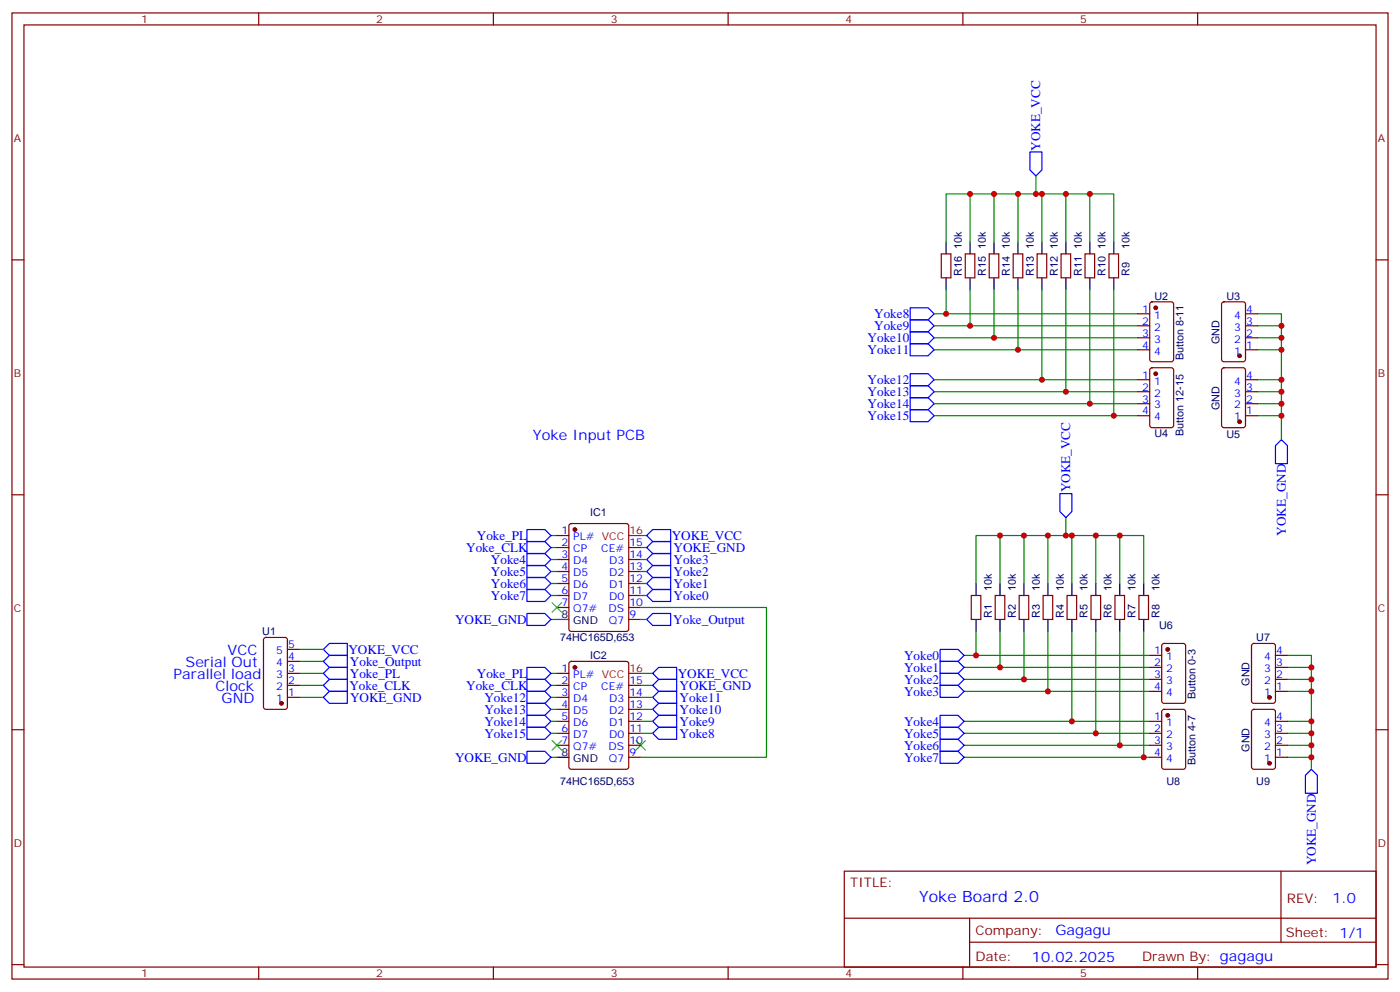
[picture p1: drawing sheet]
<svg xmlns="http://www.w3.org/2000/svg" width="412mm" height="292mm" viewBox="0 0 412 292" stroke-linecap="round" stroke-linejoin="round" font-family="sans-serif">
<g fill="none" stroke="#870000" stroke-width=".35">
<path d="M3.5 3.8h405.4v284.3h-405.4zM7.1 7.3h398.2v277.3h-398.2zM76.2 3.8v3.5M145.3 3.8v3.5M214.5 3.8v3.5M283.6 3.8v3.5M352.8 3.8v3.5M3.5 76.5h3.6M277.3 74.7h2.8v7.1h-2.8zM284.3 74.7h2.9v7.1h-2.9zM291.4 74.7h2.8v7.1h-2.8zM298.4 74.7h2.9v7.1h-2.9z"/>
<path d="M305.5 74.7h2.8v7.1h-2.8zM312.6 74.7h2.8v7.1h-2.8zM319.6 74.7h2.8v7.1h-2.8zM326.7 74.7h2.8v7.1h-2.8zM405.3 76.5h3.6M335.1 92.4h3.6M335.1 95.9h3.6M335.1 99.4h3.6M338.9 89l.5-.2h5.6l.7 .5v16.5l-.4 .6-5.9 .1-.7-.5v-16.5zM360.1 89l.4-.2h5.7l.6 .5 .1 16.5-.5 .6-5.9 .1-.6-.5-.1-16.5zM366.9 92.4h3.5M366.9 95.9h3.5"/>
<path d="M366.9 99.4h3.5M335.1 102.9h3.6M335.1 111.8h3.6M335.1 115.3h3.6M335.1 118.8h3.6M338.9 108.4l.5-.2h5.6l.7 .5v16.5l-.4 .6-5.9 .1-.7-.5v-16.5zM360.1 108.4l.4-.2h5.7l.6 .5 .1 16.5-.5 .6-5.9 .1-.6-.5-.1-16.5zM366.9 102.9h3.5M366.9 111.8h3.5M366.9 115.3h3.5M366.9 118.8h3.5M335.1 122.3h3.6"/>
<path d="M366.9 122.3h3.5M3.5 145.6h3.6M164 157.6h3.6M167.8 154.3l.5-.2h16.2l.7 .4v30.6l-.5 .7h-16.4l-.7-.4v-30.6zM405.3 145.6h3.6M164 161.1h3.6M164 164.7h3.6M164 168.2h3.6M164 171.7h3.6M164 175.3h3.6M164 178.8h3.6M185.2 161.1h3.5"/>
<path d="M185.2 164.7h3.5M185.2 168.2h3.5M185.2 171.7h3.5M185.2 175.3h3.5M185.2 178.8h3.5M286.1 175.3h2.8v7h-2.8zM293.2 175.3h2.8v7h-2.8zM300.2 175.3h2.8v7h-2.8zM307.3 175.3h2.8v7h-2.8zM314.3 175.3h2.8v7h-2.8zM321.4 175.3h2.8v7h-2.8zM328.4 175.3h2.9v7h-2.9z"/>
<path d="M335.5 175.3h2.8v7h-2.8zM77.8 187.8l.5-.2h5.7l.6 .4 .1 20.1-.5 .6-5.9 .1-.6-.5-.1-20zM84.7 198.2h3.5M84.7 194.7h3.5M84.7 191.1h3.5M164 198.2h3.6M167.8 194.9l.5-.2h16.2l.7 .4v30.6l-.5 .7h-16.4l-.7-.4v-30.6zM185.2 182.3h3.5M338.7 192.9h3.5M338.7 196.4h3.5M338.7 200h3.5M342.4 189.6l.5-.2h5.6l.7 .4v16.5l-.4 .7h-5.9l-.7-.5v-16.4z"/>
<path d="M368.9 189.6l.5-.2h5.6l.7 .4v16.5l-.5 .7h-5.8l-.7-.5v-16.4zM375.7 192.9h3.5M375.7 196.4h3.5M375.7 200h3.5M3.5 214.8h3.6M84.7 201.7h3.5M84.7 205.2h3.5M164 201.7h3.6M164 205.2h3.6M164 208.8h3.6M164 212.3h3.6M164 215.8h3.6"/>
<path d="M164 219.4h3.6M185.2 201.7h3.5M185.2 205.2h3.5M185.2 208.8h3.5M185.2 212.3h3.5M185.2 215.8h3.5M185.2 219.4h3.5M338.7 212.3h3.5M338.7 215.8h3.5M338.7 219.4h3.5M338.7 203.5h3.5M342.4 209l.5-.2h5.6l.7 .4v16.5l-.4 .7h-5.9l-.7-.4v-16.5z"/>
<path d="M368.9 209l.5-.2h5.6l.7 .4v16.5l-.5 .7h-5.8l-.7-.4v-16.5zM375.7 212.3h3.5M375.7 215.8h3.5M375.7 219.4h3.5M375.7 203.5h3.5M405.3 214.8h3.6M185.2 222.9h3.5M338.7 222.9h3.5M375.7 222.9h3.5M248.7 256.4h156.6v28.2h-156.6zM377.3 256.4v20.9M248.7 270.2h156.5"/>
<path d="M285.6 277.3h119.6M285.6 270.2v14.2M3.5 283.9h3.6M76.2 284.6v3.5M145.3 284.6v3.5M214.5 284.6v3.5M283.6 284.6v3.5M352.8 284.6v3.5M405.3 283.9h3.6"/>
</g>
<path d="M162.6 177.4l2.9 2.8M165.5 177.4l-2.9 2.8M162.6 217.9l2.9 2.9M165.5 217.9l-2.9 2.9M187.3 217.9l2.8 2.9M190.1 217.9l-2.8 2.9" fill="none" stroke="#3c3" stroke-width=".35"/>
<g fill="none" stroke="#008700" stroke-width=".35">
<path d="M285.8 57.1v14.1M292.8 57.1v14.1M299.9 57.1v14.1M305.2 51.8v5.3h-26.5v14.1M305.2 57.1h22.9v14.1M306.9 57.1v14.1M314 57.1v14.1M321 57.1v14.1M275.2 92.4h59.9M275.2 95.9h59.9M275.2 99.4h59.9M278.7 85.3v7.1"/>
<path d="M285.8 85.3v10.6M292.8 85.3v14.1M299.9 85.3v17.6M306.9 85.3v26.5M314 85.3v30M321 85.3v33.5M328.1 85.3v37M370.4 92.4h7.1v37M370.4 95.9h7.1M370.4 99.4h7.1M275.2 102.9h59.9M275.2 111.8h59.9"/>
<path d="M275.2 115.3h59.9M275.2 118.8h59.9M370.4 102.9h7.1M370.4 111.8h7.1M370.4 115.3h7.1M370.4 118.8h7.1M275.2 122.3h59.9M370.4 122.3h7.1M162.3 157.6h1.7M188.7 157.6h1.8M294.6 157.6v14.1M301.6 157.6v14.1"/>
<path d="M308.7 157.6v14.1M314 157.6h22.9v14.1M314 152.3v5.3h-26.5v14.1M315.7 157.6v14.1M322.8 157.6v14.1M329.8 157.6v14.1M162.3 161.1h1.7M162.3 175.3h1.7M162.3 171.7h1.7M162.3 168.2h1.7M162.3 164.7h1.7M188.7 178.8h37.1v44.1h-37.1"/>
<path d="M188.7 161.1h1.8M188.7 175.3h1.8M188.7 171.7h1.8M188.7 168.2h1.8M188.7 164.7h1.8M88.2 198.2h7M88.2 194.7h7M88.2 191.1h7M162.3 198.2h1.7M162.3 182.3h1.7M188.7 198.2h3.6M188.7 182.3h1.8"/>
<path d="M284 200h54.7M284 196.4h54.7M284 192.9h54.7M287.5 185.8v7.1M294.6 185.8v10.6M301.6 185.8v14.2M308.7 185.8v17.7M315.7 185.8v26.5M322.8 185.8v30M329.8 185.8v33.6M336.9 185.8v37.1M379.2 192.9h7.1v33.5"/>
<path d="M379.2 200h7.1M379.2 196.4h7.1M88.2 201.7h7M88.2 205.2h7M162.3 201.7h1.7M162.3 205.2h1.7M162.3 215.8h1.7M162.3 212.3h1.7M162.3 208.8h1.7M188.7 201.7h3.6M188.7 205.2h3.6M188.7 215.8h3.6"/>
<path d="M188.7 212.3h3.6M188.7 208.8h3.6M284 219.4h54.7M284 215.8h54.7M284 212.3h54.7M284 203.5h54.7M379.2 219.4h7.1M379.2 215.8h7.1M379.2 212.3h7.1M379.2 203.5h7.1M162.3 222.9h1.7M284 222.9h54.7"/>
<path d="M379.2 222.9h7.1"/>
</g>
<g fill="none" stroke="#00f" stroke-width=".35">
<path d="M303.4 44.7h3.5v5.3l-1.7 1.8-1.8-1.8zM268.1 97.6h5.3l1.8 1.8-1.8 1.8h-5.3zM268.1 94.1h5.3l1.8 1.8-1.8 1.7h-5.3zM268.1 90.6h5.3l1.8 1.8-1.8 1.7h-5.3zM268.1 117.1h5.3l1.8 1.7-1.8 1.8h-5.3zM268.1 113.5h5.3l1.8 1.8-1.8 1.8h-5.3zM268.1 110h5.3l1.8 1.8-1.8 1.7h-5.3zM268.1 101.2h5.3l1.8 1.7-1.8 1.8h-5.3zM268.1 120.6h5.3l1.8 1.7-1.8 1.8h-5.3zM377.5 129.4l1.7 1.8v5.3h-3.5v-5.3zM155.2 159.4h5.3l1.8 1.7-1.8 1.8h-5.3zM155.2 155.9h5.3l1.8 1.7-1.8 1.8h-5.3z"/>
<path d="M190.5 157.6l1.8-1.7h5.3v3.5h-5.3zM312.2 145.3h3.5v5.3l-1.7 1.7-1.8-1.7zM155.2 162.9h5.3l1.8 1.8-1.8 1.7h-5.3zM155.2 166.4h5.3l1.8 1.8-1.8 1.8h-5.3zM155.2 170h5.3l1.8 1.7-1.8 1.8h-5.3zM155.2 173.5h5.3l1.8 1.8-1.8 1.7h-5.3zM190.5 175.3l1.8-1.8h5.3v3.5h-5.3zM190.5 171.7l1.8-1.7h5.3v3.5h-5.3zM190.5 168.2l1.8-1.8h5.3v3.6h-5.3zM190.5 164.7l1.8-1.8h5.3v3.5h-5.3zM190.5 161.1l1.8-1.7h5.3v3.5h-5.3zM95.2 194.7l1.8-1.8h5.3v3.5h-5.3z"/>
<path d="M95.2 191.1l1.8-1.7h5.3v3.5h-5.3zM97 196.4h5.3v3.6h-5.3l-1.8-1.8zM155.2 200h5.3l1.8 1.7-1.8 1.8h-5.3zM155.2 196.4h5.3l1.8 1.8-1.8 1.8h-5.3zM155.2 180.6h5.3l1.8 1.7-1.8 1.8h-5.3zM190.5 182.3l1.8-1.7h5.3v3.5h-5.3zM192.3 198.2l1.7-1.8h5.3v3.6h-5.3zM276.9 191.1h5.3l1.8 1.8-1.8 1.8h-5.3zM276.9 194.7h5.3l1.8 1.7-1.8 1.8h-5.3zM276.9 198.2h5.3l1.8 1.8-1.8 1.7h-5.3zM95.2 201.7l1.8-1.7h5.3v3.5h-5.3zM95.2 205.2l1.8-1.7h5.3v3.5h-5.3z"/>
<path d="M155.2 203.5h5.3l1.8 1.7-1.8 1.8h-5.3zM155.2 207h5.3l1.8 1.8-1.8 1.7h-5.3zM155.2 210.5h5.3l1.8 1.8-1.8 1.8h-5.3zM155.2 214.1h5.3l1.8 1.7-1.8 1.8h-5.3zM192.3 215.8l1.7-1.7h5.3v3.5h-5.3zM192.3 212.3l1.7-1.8h5.3v3.6h-5.3zM192.3 208.8l1.7-1.8h5.3v3.5h-5.3zM192.3 205.2l1.7-1.7h5.3v3.5h-5.3zM192.3 201.7l1.7-1.7h5.3v3.5h-5.3zM276.9 201.7h5.3l1.8 1.8-1.8 1.7h-5.3zM276.9 210.5h5.3l1.8 1.8-1.8 1.8h-5.3zM276.9 214.1h5.3l1.8 1.7-1.8 1.8h-5.3z"/>
<path d="M276.9 217.6h5.3l1.8 1.8-1.8 1.7h-5.3zM155.2 221.1h5.3l1.8 1.8-1.8 1.7h-5.3zM276.9 221.1h5.3l1.8 1.8-1.8 1.7h-5.3zM386.3 226.4l1.8 1.8v5.3h-3.6v-5.3z"/>
</g>
<g fill="none" stroke="#000" stroke-width=".35">
<path d="M278.7 71.2v3.5M285.8 71.2v3.5M292.8 71.2v3.5M299.9 71.2v3.5M306.9 71.2v3.5M314 71.2v3.5M321 71.2v3.5M328.1 71.2v3.5M278.7 81.8v3.5M285.8 81.8v3.5M292.8 81.8v3.5M299.9 81.8v3.5"/>
<path d="M306.9 81.8v3.5M314 81.8v3.5M321 81.8v3.5M328.1 81.8v3.5M287.5 171.7v3.6M294.6 171.7v3.6M301.6 171.7v3.6M308.7 171.7v3.6M315.7 171.7v3.6M322.8 171.7v3.6M329.8 171.7v3.6M336.9 171.7v3.6"/>
<path d="M164 182.3h3.6M287.5 182.3v3.5M294.6 182.3v3.5M301.6 182.3v3.5M308.7 182.3v3.5M315.7 182.3v3.5M322.8 182.3v3.5M329.8 182.3v3.5M336.9 182.3v3.5M164 222.9h3.6"/>
</g>
<g fill="#870000" stroke="#870000" stroke-width=".35">
<circle cx="169.3" cy="155.9" r=".53"/>
<circle cx="169.3" cy="196.4" r=".53"/>
<circle cx="344" cy="191.1" r=".53"/>
<circle cx="344" cy="210.5" r=".53"/>
<circle cx="373.9" cy="205.2" r=".53"/>
<circle cx="373.9" cy="224.6" r=".53"/>
<circle cx="340.4" cy="90.6" r=".53"/>
<circle cx="340.4" cy="110" r=".53"/>
<circle cx="365.1" cy="104.7" r=".53"/>
<circle cx="365.1" cy="124.1" r=".53"/>
<circle cx="82.9" cy="207" r=".53"/>
</g>
<path d="M185.2 157.6h3.5M185.2 198.2h3.5" fill="none" stroke="#f00" stroke-width=".35"/>
<g fill="#c00">
<circle cx="377.5" cy="95.9" r=".88"/>
<circle cx="377.5" cy="99.4" r=".88"/>
<circle cx="377.5" cy="102.9" r=".88"/>
<circle cx="377.5" cy="111.8" r=".88"/>
<circle cx="377.5" cy="115.3" r=".88"/>
<circle cx="377.5" cy="118.8" r=".88"/>
<circle cx="377.5" cy="122.3" r=".88"/>
<circle cx="328.1" cy="122.3" r=".88"/>
<circle cx="321" cy="118.8" r=".88"/>
<circle cx="314" cy="115.3" r=".88"/>
<circle cx="306.9" cy="111.8" r=".88"/>
<circle cx="299.9" cy="102.9" r=".88"/>
<circle cx="292.8" cy="99.4" r=".88"/>
<circle cx="285.8" cy="95.9" r=".88"/>
<circle cx="278.7" cy="92.4" r=".88"/>
<circle cx="305.2" cy="57.1" r=".88"/>
<circle cx="321" cy="57.1" r=".88"/>
<circle cx="314" cy="57.1" r=".88"/>
<circle cx="306.9" cy="57.1" r=".88"/>
<circle cx="299.9" cy="57.1" r=".88"/>
<circle cx="292.8" cy="57.1" r=".88"/>
<circle cx="285.8" cy="57.1" r=".88"/>
<circle cx="294.6" cy="157.6" r=".88"/>
<circle cx="301.6" cy="157.6" r=".88"/>
<circle cx="308.7" cy="157.6" r=".88"/>
<circle cx="315.7" cy="157.6" r=".88"/>
<circle cx="322.8" cy="157.6" r=".88"/>
<circle cx="329.8" cy="157.6" r=".88"/>
<circle cx="314" cy="157.6" r=".88"/>
<circle cx="287.5" cy="192.9" r=".88"/>
<circle cx="294.6" cy="196.4" r=".88"/>
<circle cx="301.6" cy="200" r=".88"/>
<circle cx="315.7" cy="212.3" r=".88"/>
<circle cx="322.8" cy="215.8" r=".88"/>
<circle cx="329.8" cy="219.4" r=".88"/>
<circle cx="336.9" cy="222.9" r=".88"/>
<circle cx="386.3" cy="222.9" r=".88"/>
<circle cx="386.3" cy="219.4" r=".88"/>
<circle cx="386.3" cy="215.8" r=".88"/>
<circle cx="386.3" cy="212.3" r=".88"/>
<circle cx="386.3" cy="203.5" r=".88"/>
<circle cx="386.3" cy="200" r=".88"/>
<circle cx="386.3" cy="196.4" r=".88"/>
<circle cx="308.7" cy="203.5" r=".88"/>
</g>
<text font-size="4.6" fill="#00f" x="270.8" y="265.4">Yoke Board 2.0</text>
<g font-size="4.2" fill="#00f">
<text x="157" y="129.4">Yoke Input PCB</text>
<text x="54.7" y="196.4">Serial Out</text>
<text x="67" y="192.9">VCC</text>
<text x="51.2" y="200">Parallel load</text>
<text x="63.5" y="203.5">Clock</text>
<text x="65.3" y="207">GND</text>
<text x="392.5" y="265.7">1.0</text>
<text x="310.9" y="275.2">Gagagu</text>
<text x="304" y="283">10.02.2025</text>
</g>
<g font-size="3.9" fill="#00f">
<text x="306.4" y="44.4" transform="rotate(-90 306.4 44.4)">YOKE_VCC</text>
<text x="257.5" y="93.6">Yoke8</text>
<text x="255.6" y="100.7">Yoke10</text>
<text x="257.5" y="97.1">Yoke9</text>
<text x="255.6" y="104.2">Yoke11</text>
<text x="255.6" y="113">Yoke12</text>
<text x="255.6" y="116.5">Yoke13</text>
<text x="255.6" y="123.6">Yoke15</text>
<text x="255.6" y="120.1">Yoke14</text>
<text x="315.2" y="144.9" transform="rotate(-90 315.2 144.9)">YOKE_VCC</text>
<text x="140.5" y="158.9">Yoke_PL</text>
<text x="197.9" y="158.9">YOKE_VCC</text>
<text x="378.7" y="157.6" transform="rotate(-90 378.7 157.6)">YOKE_GND</text>
<text x="137.3" y="162.4">Yoke_CLK</text>
<text x="144.6" y="165.9">Yoke4</text>
<text x="198.4" y="162.4">YOKE_GND</text>
<text x="198.4" y="165.9">Yoke3</text>
<text x="144.6" y="169.5">Yoke5</text>
<text x="144.6" y="173">Yoke6</text>
<text x="198.4" y="173">Yoke1</text>
<text x="198.4" y="169.5">Yoke2</text>
<text x="144.6" y="176.5">Yoke7</text>
<text x="198.4" y="176.5">Yoke0</text>
<text x="134" y="183.6">YOKE_GND</text>
<text x="198.3" y="183.6">Yoke_Output</text>
<text x="102.6" y="192.4">YOKE_VCC</text>
<text x="103.1" y="195.9">Yoke_Output</text>
<text x="266.3" y="194.2">Yoke0</text>
<text x="266.3" y="197.7">Yoke1</text>
<text x="102.9" y="203">Yoke_CLK</text>
<text x="103.1" y="199.5">Yoke_PL</text>
<text x="137.3" y="203">Yoke_CLK</text>
<text x="140.5" y="199.5">Yoke_PL</text>
<text x="199.7" y="199.4">YOKE_VCC</text>
<text x="200.2" y="203">YOKE_GND</text>
<text x="266.3" y="201.2">Yoke2</text>
<text x="103.1" y="206.6">YOKE_GND</text>
<text x="142.7" y="206.5">Yoke12</text>
<text x="200.2" y="206.5">Yoke11</text>
<text x="266.3" y="204.7">Yoke3</text>
<text x="142.7" y="210">Yoke13</text>
<text x="142.7" y="213.6">Yoke14</text>
<text x="200.2" y="213.6">Yoke9</text>
<text x="200.2" y="210">Yoke10</text>
<text x="266.3" y="213.6">Yoke4</text>
<text x="142.7" y="217.1">Yoke15</text>
<text x="200.2" y="217.1">Yoke8</text>
<text x="266.3" y="217.1">Yoke5</text>
<text x="266.3" y="220.6">Yoke6</text>
<text x="134" y="224.2">YOKE_GND</text>
<text x="266.3" y="224.1">Yoke7</text>
<text x="387.6" y="254.7" transform="rotate(-90 387.6 254.7)">YOKE_GND</text>
</g>
<g font-size="3.9" fill="#800">
<text x="250.5" y="261">TITLE:</text>
<text x="379.1" y="265.7">REV:</text>
<text x="287.4" y="275.2">Company:</text>
<text x="378.7" y="275.8">Sheet: 1/1</text>
<text x="287.4" y="282.9">Date:</text>
<text x="336.4" y="282.9">Drawn By: gagagu</text>
</g>
<g font-size="3.2" fill="#800">
<text x="41.6" y="6.8">1</text>
<text x="110.8" y="6.8">2</text>
<text x="179.9" y="6.8">3</text>
<text x="249.1" y="6.8">4</text>
<text x="318.2" y="6.8">5</text>
<text x="4.1" y="41.9">A</text>
<text x="405.9" y="41.9">A</text>
<text x="4.1" y="111.1">B</text>
<text x="405.9" y="111.1">B</text>
<text x="4.1" y="180.2">C</text>
<text x="405.9" y="180.2">C</text>
<text x="4.1" y="249.3">D</text>
<text x="405.9" y="249.3">D</text>
<text x="41.6" y="287.6">1</text>
<text x="110.8" y="287.6">2</text>
<text x="179.9" y="287.6">3</text>
<text x="249.1" y="287.6">4</text>
<text x="318.2" y="287.6">5</text>
</g>
<g font-size="3.2" fill="#000080">
<text x="283.4" y="73.3" transform="rotate(-90 283.4 73.3)">10k</text>
<text x="290.4" y="73.3" transform="rotate(-90 290.4 73.3)">10k</text>
<text x="297.5" y="73.3" transform="rotate(-90 297.5 73.3)">10k</text>
<text x="304.5" y="73.3" transform="rotate(-90 304.5 73.3)">10k</text>
<text x="311.6" y="73.3" transform="rotate(-90 311.6 73.3)">10k</text>
<text x="318.6" y="73.3" transform="rotate(-90 318.6 73.3)">10k</text>
<text x="325.7" y="73.3" transform="rotate(-90 325.7 73.3)">10k</text>
<text x="332.7" y="73.3" transform="rotate(-90 332.7 73.3)">10k</text>
<text x="283.4" y="81.3" transform="rotate(-90 283.4 81.3)">R16</text>
<text x="290.4" y="81.3" transform="rotate(-90 290.4 81.3)">R15</text>
<text x="297.5" y="81.3" transform="rotate(-90 297.5 81.3)">R14</text>
<text x="304.5" y="81.3" transform="rotate(-90 304.5 81.3)">R13</text>
<text x="311.6" y="81.3" transform="rotate(-90 311.6 81.3)">R12</text>
<text x="318.6" y="81.3" transform="rotate(-90 318.6 81.3)">R11</text>
<text x="325.7" y="81.3" transform="rotate(-90 325.7 81.3)">R10</text>
<text x="332.7" y="81.3" transform="rotate(-90 332.7 81.3)">R9</text>
<text x="340.1" y="88.2">U2</text>
<text x="361.3" y="88.2">U3</text>
<text x="359.2" y="101.3" transform="rotate(-90 359.2 101.3)">GND</text>
<text x="348.6" y="106" transform="rotate(-90 348.6 106)">Button 8-11</text>
<text x="359.2" y="120.7" transform="rotate(-90 359.2 120.7)">GND</text>
<text x="340.1" y="128.8">U4</text>
<text x="348.6" y="128.2" transform="rotate(-90 348.6 128.2)">Button 12-15</text>
<text x="361.2" y="128.8">U5</text>
<text x="173.8" y="151.7">IC1</text>
<text x="292.2" y="173.9" transform="rotate(-90 292.2 173.9)">10k</text>
<text x="299.2" y="173.9" transform="rotate(-90 299.2 173.9)">10k</text>
<text x="306.3" y="173.9" transform="rotate(-90 306.3 173.9)">10k</text>
<text x="313.3" y="173.9" transform="rotate(-90 313.3 173.9)">10k</text>
<text x="320.4" y="173.9" transform="rotate(-90 320.4 173.9)">10k</text>
<text x="327.4" y="173.9" transform="rotate(-90 327.4 173.9)">10k</text>
<text x="334.5" y="173.9" transform="rotate(-90 334.5 173.9)">10k</text>
<text x="341.6" y="173.9" transform="rotate(-90 341.6 173.9)">10k</text>
<text x="292.2" y="181.8" transform="rotate(-90 292.2 181.8)">R1</text>
<text x="299.2" y="181.8" transform="rotate(-90 299.2 181.8)">R2</text>
<text x="306.3" y="181.8" transform="rotate(-90 306.3 181.8)">R3</text>
<text x="313.3" y="181.8" transform="rotate(-90 313.3 181.8)">R4</text>
<text x="320.4" y="181.8" transform="rotate(-90 320.4 181.8)">R5</text>
<text x="327.4" y="181.8" transform="rotate(-90 327.4 181.8)">R6</text>
<text x="334.5" y="181.8" transform="rotate(-90 334.5 181.8)">R7</text>
<text x="341.4" y="185.2">U6</text>
<text x="341.6" y="181.8" transform="rotate(-90 341.6 181.8)">R8</text>
<text x="77.3" y="187">U1</text>
<text x="165" y="188.8">74HC165D,653</text>
<text x="370" y="188.8">U7</text>
<text x="173.8" y="194.1">IC2</text>
<text x="368.1" y="201.9" transform="rotate(-90 368.1 201.9)">GND</text>
<text x="352.1" y="205.8" transform="rotate(-90 352.1 205.8)">Button 0-3</text>
<text x="368.1" y="221.3" transform="rotate(-90 368.1 221.3)">GND</text>
<text x="352.1" y="225.2" transform="rotate(-90 352.1 225.2)">Button 4-7</text>
<text x="165" y="231.1">74HC165D,653</text>
<text x="343.6" y="231.1">U8</text>
<text x="370" y="231.1">U9</text>
</g>
<g font-size="3.2" fill="#00f">
<text x="336.5" y="92">1</text>
<text x="336.5" y="95.5">2</text>
<text x="340" y="93.8">1</text>
<text x="363.6" y="93.8">4</text>
<text x="367.1" y="95.5">3</text>
<text x="367.1" y="92">4</text>
<text x="336.5" y="99.1">3</text>
<text x="340" y="97.3">2</text>
<text x="340" y="100.8">3</text>
<text x="363.6" y="100.8">2</text>
<text x="363.6" y="97.3">3</text>
<text x="367.1" y="99.1">2</text>
<text x="336.5" y="102.6">4</text>
<text x="340" y="104.4">4</text>
<text x="363.6" y="104.4">1</text>
<text x="367.1" y="102.6">1</text>
<text x="336.5" y="111.4">1</text>
<text x="340" y="113.2">1</text>
<text x="363.6" y="113.2">4</text>
<text x="367.1" y="111.4">4</text>
<text x="336.5" y="114.9">2</text>
<text x="336.5" y="118.5">3</text>
<text x="340" y="116.7">2</text>
<text x="363.6" y="116.7">3</text>
<text x="367.1" y="118.5">2</text>
<text x="367.1" y="114.9">3</text>
<text x="336.5" y="122">4</text>
<text x="340" y="120.2">3</text>
<text x="340" y="123.8">4</text>
<text x="363.6" y="123.8">1</text>
<text x="363.6" y="120.2">2</text>
<text x="367.1" y="122">1</text>
<text x="165.4" y="157.3">1</text>
<text x="165.4" y="160.8">2</text>
<text x="168.9" y="159">PL# VCC</text>
<text x="185.4" y="160.8">15</text>
<text x="165.4" y="164.3">3</text>
<text x="165.4" y="167.9">4</text>
<text x="168.9" y="162.6">CP</text>
<text x="168.9" y="166.1">D4</text>
<text x="177.1" y="162.6">CE#</text>
<text x="179.4" y="166.1">D3</text>
<text x="185.4" y="167.9">13</text>
<text x="185.4" y="164.3">14</text>
<text x="165.4" y="171.4">5</text>
<text x="168.9" y="169.6">D5</text>
<text x="168.9" y="173.1">D6</text>
<text x="179.4" y="173.1">D1</text>
<text x="179.4" y="169.6">D2</text>
<text x="185.4" y="171.4">12</text>
<text x="165.4" y="174.9">6</text>
<text x="165.4" y="178.4">7</text>
<text x="168.9" y="176.7">D7</text>
<text x="179.4" y="176.7">D0</text>
<text x="185.4" y="178.4">10</text>
<text x="185.4" y="174.9">11</text>
<text x="168.9" y="180.2">Q7#</text>
<text x="179.3" y="180.2">DS</text>
<text x="179.4" y="183.7">Q7</text>
<text x="185.4" y="182">9</text>
<text x="84.8" y="190.8">5</text>
<text x="81.3" y="196.1">4</text>
<text x="81.3" y="192.5">5</text>
<text x="84.8" y="197.8">3</text>
<text x="84.8" y="194.3">4</text>
<text x="165.4" y="197.8">1</text>
<text x="340" y="192.5">1</text>
<text x="340" y="196.1">2</text>
<text x="343.5" y="194.3">1</text>
<text x="343.5" y="197.8">2</text>
<text x="372.4" y="197.8">3</text>
<text x="372.4" y="194.3">4</text>
<text x="375.9" y="196.1">3</text>
<text x="375.9" y="192.5">4</text>
<text x="81.3" y="203.1">2</text>
<text x="81.3" y="199.6">3</text>
<text x="84.8" y="201.4">2</text>
<text x="165.4" y="201.4">2</text>
<text x="168.9" y="199.6">PL# VCC</text>
<text x="168.9" y="203.1">CP</text>
<text x="177.1" y="203.1">CE#</text>
<text x="185.4" y="201.4">15</text>
<text x="340" y="199.6">3</text>
<text x="340" y="203.1">4</text>
<text x="343.5" y="201.4">3</text>
<text x="372.4" y="201.4">2</text>
<text x="375.9" y="203.1">1</text>
<text x="375.9" y="199.6">2</text>
<text x="81.3" y="206.7">1</text>
<text x="84.8" y="204.9">1</text>
<text x="165.4" y="204.9">3</text>
<text x="165.4" y="208.4">4</text>
<text x="168.9" y="206.7">D4</text>
<text x="179.4" y="206.7">D3</text>
<text x="185.4" y="208.4">13</text>
<text x="185.4" y="204.9">14</text>
<text x="343.5" y="204.9">4</text>
<text x="372.4" y="204.9">1</text>
<text x="165.4" y="211.9">5</text>
<text x="165.4" y="215.5">6</text>
<text x="168.9" y="210.2">D5</text>
<text x="168.9" y="213.7">D6</text>
<text x="179.4" y="213.7">D1</text>
<text x="179.4" y="210.2">D2</text>
<text x="185.4" y="215.5">11</text>
<text x="185.4" y="211.9">12</text>
<text x="340" y="211.9">1</text>
<text x="340" y="215.5">2</text>
<text x="343.5" y="213.7">1</text>
<text x="372.4" y="213.7">4</text>
<text x="375.9" y="215.5">3</text>
<text x="375.9" y="211.9">4</text>
<text x="165.4" y="219">7</text>
<text x="168.9" y="217.2">D7</text>
<text x="168.9" y="220.8">Q7#</text>
<text x="179.3" y="220.8">DS</text>
<text x="179.4" y="217.2">D0</text>
<text x="185.4" y="219">10</text>
<text x="340" y="219">3</text>
<text x="343.5" y="217.2">2</text>
<text x="343.5" y="220.8">3</text>
<text x="372.4" y="220.8">2</text>
<text x="372.4" y="217.2">3</text>
<text x="375.9" y="219">2</text>
<text x="179.4" y="224.3">Q7</text>
<text x="185.4" y="222.5">9</text>
<text x="340" y="222.5">4</text>
<text x="343.5" y="224.3">4</text>
<text x="372.4" y="224.3">1</text>
<text x="375.9" y="222.5">1</text>
</g>
<g font-size="3.2" fill="#f00">
<text x="185.4" y="157.3">16</text>
<text x="185.4" y="197.8">16</text>
</g>
<g font-size="3.2">
<text x="165.4" y="182">8</text>
<text x="168.9" y="183.7">GND</text>
<text x="165.4" y="222.5">8</text>
<text x="168.9" y="224.3">GND</text>
</g>
</svg>
